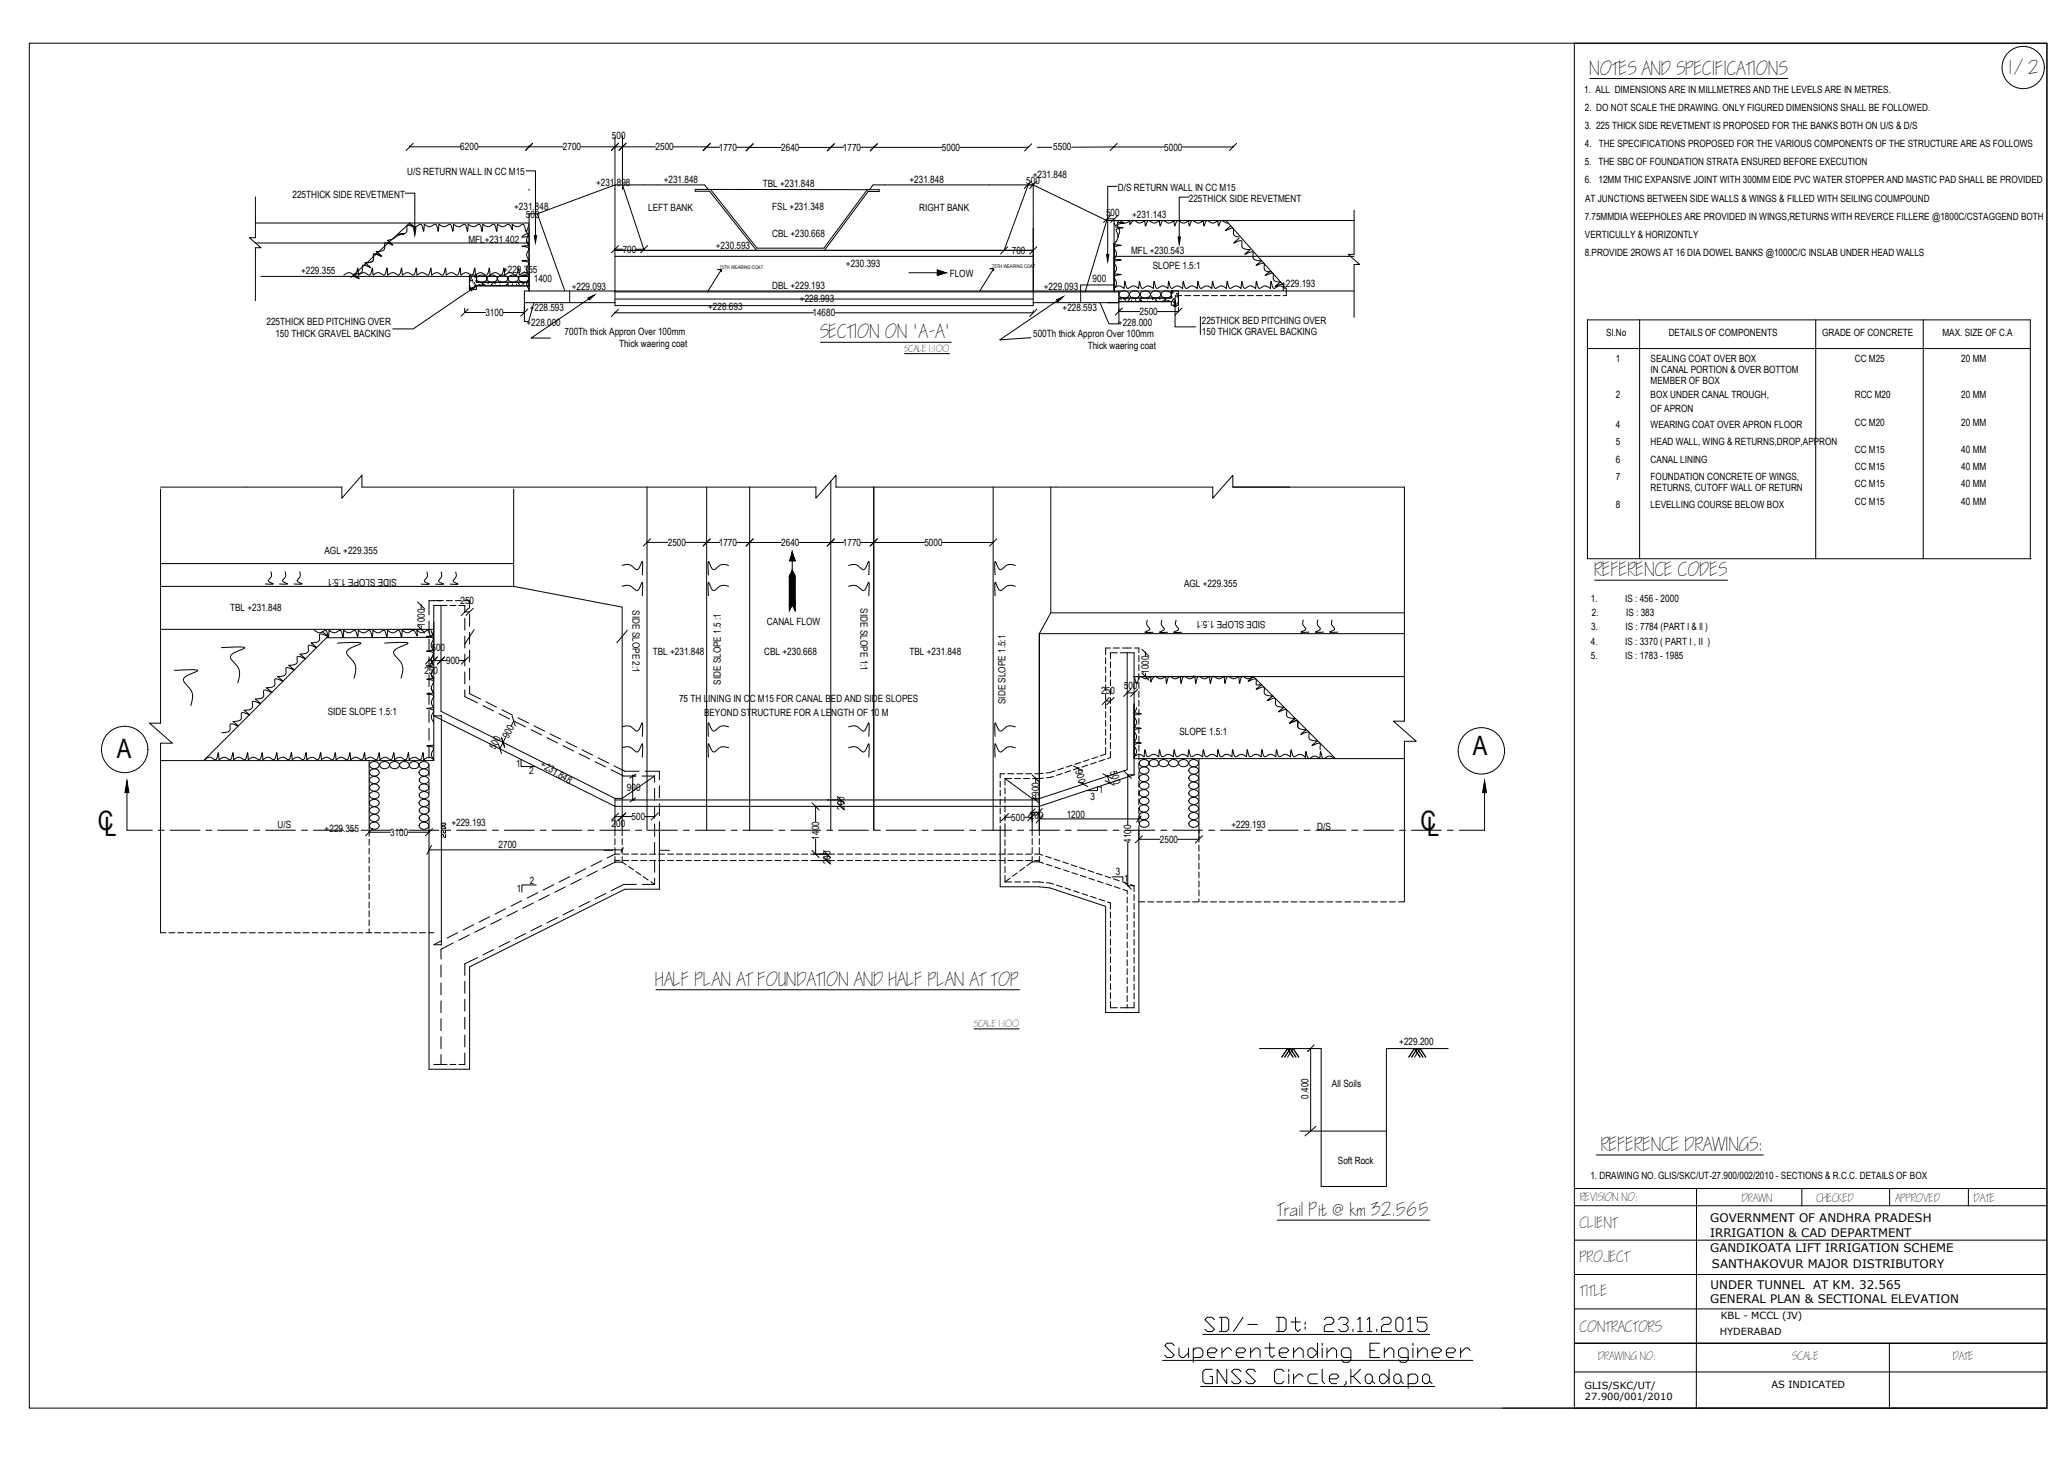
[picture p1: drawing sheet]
<svg xmlns="http://www.w3.org/2000/svg" width="1189mm" height="841mm" viewBox="0 0 1189 841" stroke-linecap="round" stroke-linejoin="round" font-family="sans-serif">
<!-- layer: STEEL -->
<g fill="none" stroke="#000" stroke-width=".58">
<path d="M17 25h1161v786h-1161zM915 45h114M354 79v97h241v-70M358 78v31M236 85h.1M236 85h29M275 85h49M303 98h5v38M305 85h.1M334 85h20M354 85h.1M354 85h24"/>
<path d="M358 84h.1M388 85h19M407 84l7 1M424 85h26M432 85h.1M478 85h.1M486 85h-26M496 85h46M503 85h.1M553 85h39M592 85h.1M606 85h-9"/>
<path d="M641 85h29M641 85h.1M641 85h-24M681 85h29M710 85h.1M147 113v24M233 111h6v20M305 109v1M358 106l13 38M408 109h-8v1h9l27 34M408 109l-2-3h-52l-45 17M408 109h1"/>
<path d="M409 109l27 34h38l25-34M409 109h97v1h-6M500 110h.1M500 110l-25 34M592 106h3M592 106l-14 38M595 106h-92l-2 3M595 106l42 21M643 107h-5v39M684 113h-5v23M147 140h158M147 128h158"/>
<path d="M637 127h143M637 127l-12 41M637 126h5M641 127v41M643 139l-2 2M706 127l35 39v4h-2M780 121v25M147 143v30M150 159h153M270 158h4v4h31v3h-31v2h-4zM270 160h.1M273 160h.1"/>
<path d="M274 159h.1M274 160h.1M275 159a2.9 2.9 0 0 1 3-1 2.9 2.9 0 0 1 2 3 3 3 0 0 1-3 1 3 3 0 0 1-3-2zM281 159a2.9 2.9 0 0 1 3-1 2.9 2.9 0 0 1 2 3 3 3 0 0 1-3 1 3 3 0 0 1-3-2zM287 159a2.9 2.9 0 0 1 3-1 2.9 2.9 0 0 1 2 3 3 3 0 0 1-3 1 3 3 0 0 1-3-2zM293 159a2.9 2.9 0 0 1 3-1 2.9 2.9 0 0 1 2 3 3 3 0 0 1-3 1 3 3 0 0 1-2-2zM299 159a2.9 2.9 0 0 1 4-1 2.9 2.9 0 0 1 1 3 3 3 0 0 1-3 1 3 3 0 0 1-2-2zM354 143h.1M354 144h241M354 148h241M354 143h5M366 143h5"/>
<path d="M371 143h.1M415 156v-1h-2h2l-8 13M523 157h21M540 155v3v-1M540 155l4 2-4 2v-1M540 155l4 2-4 2zM572 156v-1h-2h2l-8 12M595 148h.1M641 148h139M641 140h.1M780 152v31M268 177v3h12"/>
<path d="M270 166h.1M270 165h.1M270 163h.1M271 160h.1M271 161h.1M271 167l-33 22h-12M271 166h.1M271 162h.1M272 161h.1M272 163h.1M273 165h.1M273 163h.1"/>
<path d="M274 164h.1M274 162h.1M274 162h31M274 165h31M276 164h.1M276 165h.1M277 164h.1M278 163h.1M278 163v1zM279 164h.1M281 163h.1M282 163h.1"/>
<path d="M283 164h.1M284 163h.1M285 162h.1M285 163h.1M286 165h.1M288 165h.1M288 163h.1M291 162h1M291 164h.1M292 164v-1v1zM295 164h.1M297 163h.1"/>
<path d="M297 164h.1M299 163h.1M299 164h.1M300 164v1M300 163h.1M301 164h.1M301 163h1zM301 163h.1M302 174v11h2l3-11M302 176v4h-12M302 163h.1M303 163h.1"/>
<path d="M304 163h.1M307 174h47M325 167l-16-44h-4v44M328 167v1M328 168v1M328 169v1M328 171h.1M328 172h.1M328 173h.1M328 174h.1M339 172l-33 23h11M354 168h290"/>
<path d="M354 172h241M595 174h49v12h-6l-5-12M595 179v1h-114M609 173l-33 23 17-2M622 169h.1M622 170h.1M622 171h.1M622 172h.1M622 173v1M622 174h.1M641 164h-19v4M644 178v1h12"/>
<path d="M644 172h30v-5h4v9h-4v-2h-30zM644 167v7h-6M644 174h30M645 168a2.9 2.9 0 0 1 3-1 2.9 2.9 0 0 1 2 3 3 3 0 0 1-3 2 3 3 0 0 1-3-3zM645 172h.1M645 173h.1M647 172h.1M647 172h27M647 172h1zM647 173h.1M648 173h.1M649 172h.1"/>
<path d="M649 174h.1M650 173h.1M650 172h.1M651 168a2.9 2.9 0 0 1 3-1 2.9 2.9 0 0 1 2 3 3 3 0 0 1-3 2 3 3 0 0 1-3-3zM651 173h.1M652 172h.1M654 173h.1M656 172l1 1h-1zM657 172h.1M657 168a2.9 2.9 0 0 1 3-1 2.9 2.9 0 0 1 2 3 3 3 0 0 1-3 2 3 3 0 0 1-3-3zM657 173h.1M661 174h.1"/>
<path d="M661 172h.1M663 174h.1M663 168a2.9 2.9 0 0 1 3-1 2.9 2.9 0 0 1 2 3 3 3 0 0 1-3 2 3 3 0 0 1-3-3zM664 172h.1M665 173h.1M666 173h.1M667 172h.1M668 173h.1M669 168a2.9 2.9 0 0 1 3-1 2.9 2.9 0 0 1 2 3 3 3 0 0 1-3 2 3 3 0 0 1-3-3zM670 173h.1M671 172v1zM671 173h.1"/>
<path d="M672 174h.1M673 173h.1M675 169h.1M675 171h.1M675 174h.1M675 168h.1M675 173h.1M676 172h.1M676 174h.1M677 177v11h11M677 172h.1M677 170h.1"/>
<path d="M677 169h.1M678 171h.1M678 175h.1M678 169h.1M678 172h.1M678 174h.1M678 175v1M678 177v2h-12M678 176h.1M678 170h2M682 170h3M687 170h4"/>
<path d="M692 170h4M697 170h4M703 170h3M708 170h3M713 170h3M718 170h4M723 170h4M728 170h4M734 170h3M780 167h-478v7h5M354 180h.1M354 180h114"/>
<path d="M472 197h76M691 182v11M944 184v138M1045 184v138M1107 184v138M521 204h26M914 201h255M478 277v201M92 280h105M92 282v134M208 280h262M296 282v56"/>
<path d="M373 280v198M407 280v198M432 280v198M481 280h217M503 280v198M572 280v198M605 280v73l-7 12M710 280h99v135M373 312h.1M373 312h12M395 312h19M407 312h.1"/>
<path d="M424 312h26M432 312h.1M456 318v30M460 312h26M478 312h.1M496 312h36M503 312h.1M542 312h30M572 312h.1M914 302h.1M92 338h204M92 324h204"/>
<path d="M156 329a6 6 0 0 1-1 6l2 1h-4M164 329a6 6 0 0 1-1 6l3 1h-5M173 329a6 6 0 0 1-2 6l3 1h-5M246 329a6 6 0 0 1-2 6l3 1h-5M254 329a6 6 0 0 1-1 6l2 1h-4M262 329a6 6 0 0 1-1 6l3 1h-5M296 338l62 11v129M358 325a6 6 0 0 1 8 3 7 7 0 0 0 4-5v8M358 338a6 6 0 0 1 8 2 7 7 0 0 0 4-5v8M419 325a6 6 0 0 0-8 3 7 7 0 0 1-3-5v8M419 338a6 6 0 0 0-8 2 7 7 0 0 1-3-5v8M456 328l2 4v19l-2-3-2 3v-19z"/>
<path d="M489 325a6 6 0 0 1 8 3 7 7 0 0 0 3-5v8M489 338a6 6 0 0 1 8 2 7 7 0 0 0 3-5v8M585 325a6 6 0 0 0-9 3 7 7 0 0 1-3-5v8M585 338a6 6 0 0 0-9 2 7 7 0 0 1-3-5v8M918 334h77M1169 322v-138h-255v138h255M242 349h.1M242 349v2M250 358v22h4M250 346h4M268 352h2M605 353h204"/>
<path d="M661 357a6 6 0 0 0 1 5l-3 2h5M669 357a6 6 0 0 0 1 5l-2 2h4M677 357a6 6 0 0 0 1 5l-2 2h4M750 357a6 6 0 0 0 2 5l-3 2h5M759 357a6 6 0 0 0 1 5l-3 2h5M767 357a6 6 0 0 0 1 5l-2 2h4M92 362h158M127 373l11-1 3 1-4 2a4 4 0 0 0-4 4l1 1a9 9 0 0 1 4 11l-1 2M194 370h12h2l-4 2a4 4 0 0 0-4 4l1 2a9 9 0 0 1 3 10v2M221 370h12h2l-5 3a2.9 2.9 0 0 0-3 4l1 1a9 9 0 0 1 4 10l-1 2M242 360v2M247 367h-59"/>
<path d="M273 362l-5 9M361 363l-6 7M598 365h211M598 365v113M659 376h.1M659 376v2M100 386h11h3l-5 2a2.9 2.9 0 0 0-3 5l1 1a8 8 0 0 1 4 10l-1 2M247 380h.1M247 380h3M250 380h.1M254 380h.1M254 380h3"/>
<path d="M264 380h4M268 380h.1M649 399h4M653 389h156M659 389h.1M659 388v1M687 389h.1M722 389h.1M254 412v132M254 412h-4l104 52h244l55-18M296 415h.1M296 415l-2 3"/>
<path d="M358 418a6 6 0 0 1 8 3l2-1 2-4v8M419 418a6 6 0 0 0-7 3h-1l-1-1-2-4v8M489 418a6 6 0 0 1 7 3l2-1 2-4v8M585 418a6 6 0 0 0-8 3l-2-1-2-4v8M637 404h2M92 438h158v-89h4v60l100 51M92 428v109M213 438v41M213 439a2.6 2.6 0 0 1 4-1 2.6 2.6 0 0 1 1 4 2.6 2.6 0 0 1-4 0 2.6 2.6 0 0 1-1-3zM219 439a2.6 2.6 0 0 1 4-1 2.6 2.6 0 0 1 1 4 2.6 2.6 0 0 1-4 0 2.6 2.6 0 0 1-1-3zM225 439a2.6 2.6 0 0 1 3-1 2.6 2.6 0 0 1 1 4 2.6 2.6 0 0 1-3 0 2.6 2.6 0 0 1-1-3zM231 439a2.6 2.6 0 0 1 3-1 2.6 2.6 0 0 1 1 4 2.6 2.6 0 0 1-3 0 2.6 2.6 0 0 1-1-3z"/>
<path d="M236 439a2.6 2.6 0 0 1 4-1 2.6 2.6 0 0 1 1 4 2.6 2.6 0 0 1-4 0 2.6 2.6 0 0 1-1-3zM242 439a2.6 2.6 0 0 1 3-1 2.6 2.6 0 0 1 1 4 2.6 2.6 0 0 1-3 0 2.6 2.6 0 0 1-1-3zM290 427h.1M290 427l-2 4M291 425l-1 2M300 437v4h8M358 430a6 6 0 0 1 8 3l2-1 2-4v8M419 430a6 6 0 0 0-8 3l-1-1-2-4v8M489 430a6 6 0 0 1 8 3l1-1 2-4v8M585 430a6 6 0 0 0-9 3l-1-1-2-4v8M656 437h153M657 438a2.6 2.6 0 0 1 3-1 2.6 2.6 0 0 1 1 4 2.6 2.6 0 0 1-3 0 2.6 2.6 0 0 1-1-3z"/>
<path d="M662 438a2.6 2.6 0 0 1 3-1 2.6 2.6 0 0 1 1 4 2.6 2.6 0 0 1-3 0 2.6 2.6 0 0 1-1-3zM668 438a2.6 2.6 0 0 1 3-1 2.6 2.6 0 0 1 1 4 2.6 2.6 0 0 1-3 0 2.6 2.6 0 0 1-1-3zM673 438a2.6 2.6 0 0 1 4-1 2.6 2.6 0 0 1 1 4 2.6 2.6 0 0 1-4 0 2.6 2.6 0 0 1-1-3zM679 438a2.6 2.6 0 0 1 4-1 2.6 2.6 0 0 1 1 4 2.6 2.6 0 0 1-4 0 2.6 2.6 0 0 1-1-3zM685 438a2.6 2.6 0 0 1 3-1 2.6 2.6 0 0 1 1 4 2.6 2.6 0 0 1-3 0 2.6 2.6 0 0 1-1-3zM690 437v46h-12M809 427v92M73 456v22M213 448a2.6 2.6 0 0 1 4-1 2.6 2.6 0 0 1 1 3 2.6 2.6 0 0 1-4 1 2.6 2.6 0 0 1-1-3zM213 443a2.6 2.6 0 0 1 4 0 2.6 2.6 0 0 1 1 3 2.6 2.6 0 0 1-4 1 2.6 2.6 0 0 1-1-4zM213 456a2.6 2.6 0 0 1 4 0 2.6 2.6 0 0 1 1 3 2.6 2.6 0 0 1-4 1 2.6 2.6 0 0 1-1-4zM213 452a2.6 2.6 0 0 1 4-1 2.6 2.6 0 0 1 1 4 2.6 2.6 0 0 1-4 0 2.6 2.6 0 0 1-1-3z"/>
<path d="M242 443a2.6 2.6 0 0 1 3 0 2.6 2.6 0 0 1 1 3 2.6 2.6 0 0 1-3 1 2.6 2.6 0 0 1-1-4zM242 452a2.6 2.6 0 0 1 3-1 2.6 2.6 0 0 1 1 4 2.6 2.6 0 0 1-3 0 2.6 2.6 0 0 1-1-3zM242 448a2.6 2.6 0 0 1 3-1 2.6 2.6 0 0 1 1 3 2.6 2.6 0 0 1-3 1 2.6 2.6 0 0 1-1-3zM242 456a2.6 2.6 0 0 1 3 0 2.6 2.6 0 0 1 1 3 2.6 2.6 0 0 1-3 1 2.6 2.6 0 0 1-1-4zM354 460v18M364 454h.1M365 447h-1v13M366 446l-3 2M366 459l-3 3M377 447l-19 13h-4M579 448l15 12M594 460v18"/>
<path d="M596 448h.1M596 448v3M596 458v2M621 442h.1M621 442v1M623 450l1 1M624 451h.1M632 453v2h-6M638 447l1 4M638 447h.1M653 446v-70h-4v67l-51 17h-4M653 446h-4v29"/>
<path d="M656 447a2.6 2.6 0 0 1 4-1 2.6 2.6 0 0 1 1 3 2.6 2.6 0 0 1-4 1 2.6 2.6 0 0 1-1-3zM656 455a2.6 2.6 0 0 1 4 0 2.6 2.6 0 0 1 1 3 2.6 2.6 0 0 1-4 1 2.6 2.6 0 0 1-1-4zM657 442a2.6 2.6 0 0 1 3-1 2.6 2.6 0 0 1 1 4 2.6 2.6 0 0 1-3 1 2.6 2.6 0 0 1-1-4zM657 451a2.6 2.6 0 0 1 3-1 2.6 2.6 0 0 1 1 4 2.6 2.6 0 0 1-3 0 2.6 2.6 0 0 1-1-3zM657 460a2.6 2.6 0 0 1 3-1 2.6 2.6 0 0 1 1 3 2.6 2.6 0 0 1-3 1 2.6 2.6 0 0 1-1-3zM685 447a2.6 2.6 0 0 1 3-1 2.6 2.6 0 0 1 1 3 2.6 2.6 0 0 1-3 1 2.6 2.6 0 0 1-1-3zM685 442a2.6 2.6 0 0 1 3-1 2.6 2.6 0 0 1 1 4 2.6 2.6 0 0 1-3 1 2.6 2.6 0 0 1-1-4zM685 455a2.6 2.6 0 0 1 3 0 2.6 2.6 0 0 1 1 3 2.6 2.6 0 0 1-3 1 2.6 2.6 0 0 1-1-4zM685 451a2.6 2.6 0 0 1 3-1 2.6 2.6 0 0 1 1 4 2.6 2.6 0 0 1-3 0 2.6 2.6 0 0 1-1-3zM685 460a2.6 2.6 0 0 1 3-1 2.6 2.6 0 0 1 1 3 2.6 2.6 0 0 1-3 1 2.6 2.6 0 0 1-1-3zM855 456v22M213 479h.1"/>
<path d="M213 479h12M213 465a2.6 2.6 0 0 1 4-1 2.6 2.6 0 0 1 1 4 2.6 2.6 0 0 1-4 1 2.6 2.6 0 0 1-1-4zM213 461a2.6 2.6 0 0 1 4-1 2.6 2.6 0 0 1 1 3 2.6 2.6 0 0 1-4 1 2.6 2.6 0 0 1-1-3zM213 470a2.6 2.6 0 0 1 4-1 2.6 2.6 0 0 1 1 3 2.6 2.6 0 0 1-4 1 2.6 2.6 0 0 1-1-3zM213 474a2.6 2.6 0 0 1 4-1 2.6 2.6 0 0 1 1 4 2.6 2.6 0 0 1-4 0 2.6 2.6 0 0 1-1-3zM235 479h12M242 461a2.6 2.6 0 0 1 3-1 2.6 2.6 0 0 1 1 3 2.6 2.6 0 0 1-3 1 2.6 2.6 0 0 1-1-3zM242 474a2.6 2.6 0 0 1 3-1 2.6 2.6 0 0 1 1 4 2.6 2.6 0 0 1-3 0 2.6 2.6 0 0 1-1-3zM242 465a2.6 2.6 0 0 1 3-1 2.6 2.6 0 0 1 1 4 2.6 2.6 0 0 1-3 1 2.6 2.6 0 0 1-1-4zM242 470a2.6 2.6 0 0 1 3-1 2.6 2.6 0 0 1 1 3 2.6 2.6 0 0 1-3 1 2.6 2.6 0 0 1-1-3zM247 478v138h23v-59l90-45h20v-34M254 476h2l1 1h-2z"/>
<path d="M254 474h2l1 1h-2zM257 478v2l-2-1v-1h-1l1 2M354 470h4M354 460h244M358 470h.1M358 470h6M371 470h6M377 470h.1M470 464v9M476 460h8v4h-8M576 478v32h22l6 1 33 11v61h19v-105M582 470h-3v2"/>
<path d="M590 470h4v2M596 460h.1M598 471h58M598 473v-5h-4v5M601 469l-4 5M656 464a2.6 2.6 0 0 1 4-1 2.6 2.6 0 0 1 1 4 2.6 2.6 0 0 1-4 0 2.6 2.6 0 0 1-1-3zM656 468a2.6 2.6 0 0 1 4 0 2.6 2.6 0 0 1 1 3 2.6 2.6 0 0 1-4 1 2.6 2.6 0 0 1-1-4zM657 473a2.6 2.6 0 0 1 3-1 2.6 2.6 0 0 1 1 3 2.6 2.6 0 0 1-3 1 2.6 2.6 0 0 1-1-3zM657 470l-3 3M685 464a2.6 2.6 0 0 1 3-1 2.6 2.6 0 0 1 1 4 2.6 2.6 0 0 1-3 0 2.6 2.6 0 0 1-1-3zM685 468a2.6 2.6 0 0 1 3 0 2.6 2.6 0 0 1 1 3 2.6 2.6 0 0 1-3 1 2.6 2.6 0 0 1-1-4zM685 473a2.6 2.6 0 0 1 3-1 2.6 2.6 0 0 1 1 3 2.6 2.6 0 0 1-3 1 2.6 2.6 0 0 1-1-3z"/>
<path d="M247 489h111M248 487l-2 5M257 480v2h-2v-2l-1 1 1 1M348 489h5M359 488l-1 3M380 489h6M468 492h8v3h-8M470 483v9M649 485v25h4M656 483h12M309 509h-9v5M640 505h6v2"/>
<path d="M250 544h4M378 570h209M561 592h26M725 604h36v79h37v-79h36M753 605h.1M755 604v47M757 602l-4 3M748 651h50M758 648l-7 6M919 665h96M906 694h272M906 684h272"/>
<path d="M977 684v127M1037 684v10M1088 684v10M1133 684v10M735 702h88M906 714h272M906 734h272M906 753h272M692 768h131M1088 773v38M1178 773h-272h272M669 783h179"/>
<path d="M691 798h135M906 790h272M865 811h41v-786h272v786h-272"/>
<circle cx="1165" cy="39" r="12"/>
<circle cx="72" cy="431" r="13"/>
<circle cx="853" cy="432" r="13"/>
</g>
<!-- layer: 0 -->
<g fill="none" stroke="#000" stroke-width=".58">
<path d="M238 82l-4 5M307 82l-4 5M356 82l-4 5M360 82l-4 5M409 82l-4 5M409 83l-4 4M434 83l-4 4M480 83l-4 4M505 83l-4 4M594 83l-4 4M643 83l-4 4M712 83l-4 4"/>
<path d="M594 104l-4 5M597 104l-4 5M147 137h-3l6 6h-3M236 129a4 4 0 0 0 6 0l1 1 1 3v-4a4 4 0 0 0 7 0v1l1 3 1-4a4 4 0 0 0 6 0l1 1 1 3v-4a4 4 0 0 0 6 0l1 1 1 3 1-4a4 4 0 0 0 6 0l1 1 1 3v-4a4 4 0 0 0 6 0l1 1 1 3v-4a4 4 0 0 0 7 0l1 1 1 2v-3a4 4 0 0 0 6 0l2 4 2-4M303 138l2 3-5 1h3a1.1 1.1 0 0 1 1 1 1.1 1.1 0 0 1 0 1 4 4 0 0 0 1 6h-5l3 1a1.1 1.1 0 0 1 1 0 1.1 1.1 0 0 1 0 2 4 4 0 0 0 1 5l-5 1h3a1.1 1.1 0 0 1 1 1 1.1 1.1 0 0 1 0 1 4 4 0 0 0 1 6M303 133l2 3h-5a4 4 0 0 1 4-1v1a4 4 0 0 0 1 5M639 124l-4 4M641 128l1 2h1a2.2 2.2 0 0 1 2-3 3 3 0 0 0 6 0l-1 2h1a2.5 2.5 0 0 1 2-2 2.5 2.5 0 0 1 2 1h2l2-1v3l1-2a1.3 1.3 0 0 1 1-1 1.3 1.3 0 0 1 2 1 3 3 0 0 0 4-1l1 3 1-2a1.3 1.3 0 0 1 1-1 1.3 1.3 0 0 1 1 1 3 3 0 0 0 5-1v3l1-2a1.3 1.3 0 0 1 1-1 1.3 1.3 0 0 1 2 1 3 3 0 0 0 4-1l1 3v-2a1.3 1.3 0 0 1 1-1 1.3 1.3 0 0 1 2 1 3 3 0 0 0 5-1v3l1-2a1.3 1.3 0 0 1 1-1 1.3 1.3 0 0 1 1 1 3 3 0 0 0 5-1l1 3v-1a1.9 1.9 0 0 1 2-2l3 1M642 131h5l-3 1a1.1 1.1 0 0 0-1 0 1.1 1.1 0 0 0 0 1 4 4 0 0 1-1 6M643 128h4l-2 1a1.1 1.1 0 0 0-2 0 1.1 1.1 0 0 0 1 2 4 4 0 0 1-1 5M644 124l-5 4M709 130l-4 3 4-2 1 1a3 3 0 0 0 0 3 3 3 0 0 0 3 1"/>
<path d="M710 127h.1M712 127h.1M713 137l-3 3 2-1a2 2 0 0 1 3 0 3 3 0 0 0 0 4 3 3 0 0 0 3 1h2l-3 2h1a2.1 2.1 0 0 1 3-1v1a3 3 0 0 0 1 3 3 3 0 0 0 3 1h1l-3 3 3-1a1.2 1.2 0 0 1 1-1 1.2 1.2 0 0 1 1 2 3 3 0 0 0 1 3 3 3 0 0 0 3 1M210 151a3 3 0 0 0 5-2v-1a1.3 1.3 0 0 1 0-2 1.3 1.3 0 0 1 2 0l3 2-3-3a4 4 0 0 0 4-2v-3a1.5 1.5 0 0 1 3 0l2 1-3-3 3-1 3-1 4-1h-4a4 4 0 0 0 5-2v-3a1.6 1.6 0 0 1 3 0l2 1-3-3-33 31M217 145l3 3-2-1a2 2 0 0 0-3 0 3 3 0 0 1 0 3 3 3 0 0 1-3 1h-2l3 3-1-1a2.1 2.1 0 0 0-3 0 3 3 0 0 1-1 4 3 3 0 0 1-3 1h-1l3 2h-1a2.6 2.6 0 0 0-4 0M305 158h-1a3 3 0 0 0-5 0v-4l-2 4h-1a4 4 0 0 0-5 0l-1-4-1 4h-1a4 4 0 0 0-6 0v-4l-1 4h-2a4 4 0 0 0-5 0l-1-4-1 4h-1a4 4 0 0 0-6 0v-4l-1 4h-2a4 4 0 0 0-5 0l-1-4-1 4h-1a4 4 0 0 0-6 0v-4l-1 4h-1a4 4 0 0 0-6 0v-4l-1 3-1 1a4 4 0 0 0-6 0l-1-4-1 3-1 1a4 4 0 0 0-6 0v-4l-1 4h-2a4 4 0 0 0-5 0l-1-4-1 4h-1a4 4 0 0 0-6 0v-4l-1 4h-2a4 4 0 0 0-5 0M356 141l-4 5M373 141l-4 5M580 142l-4 4M597 142l-4 4M641 141h5l-3 1a1.2 1.2 0 0 0-1 0 1.2 1.2 0 0 0 0 2 4 4 0 0 1-1 5l5 1h-3a1.2 1.2 0 0 0-1 1 1.2 1.2 0 0 0 0 1 4 4 0 0 1-1 6h5h-3a1.1 1.1 0 0 0-1 1 1.1 1.1 0 0 0 0 1 4 4 0 0 1-1 6M641 140v27"/>
<path d="M731 156l-3 3 4-2 1 1a3 3 0 0 0 2 4h2M780 146h-4l7 6h-3M270 178l-5 4M304 178l-4 4M356 178l-4 4M597 178l-4 4M641 166l1-1a3 3 0 0 1 5 1l1-4 1 4h1a4 4 0 0 1 6 0v-4l1 3 1 1a4 4 0 0 1 6 0v-4l1 3 2 1a4 4 0 0 1 5 0l1-4 1 3 1 1a4 4 0 0 1 6 0v-4l1 3 1 1a4 4 0 0 1 6 0l1-4 1 3 1 1a4 4 0 0 1 6 0v-4l1 4h1a4 4 0 0 1 6 0l1-4 1 4h1a4 4 0 0 1 6 0v-4l1 4h1a4 4 0 0 1 6 0v-4l1 3 1 1a4 4 0 0 1 6 0l1-4 1 3 1 1a4 4 0 0 1 6 0M646 177l-4 4M681 177l-5 4M737 162l-3 3h1a2.8 2.8 0 0 1 4-1v3M197 280v7l11-13v6M470 280v7l11-13v6"/>
<path d="M698 280v7l12-13v6M375 310l-5 4M409 310l-4 4M434 310l-4 4M480 310l-4 4M505 310l-4 4M574 310l-4 4M240 346l5 5M247 357v7M250 346h-3v8M252 346h3M254 349h3"/>
<path d="M257 346h3M259 349h3M262 346h4M264 349h4v3M267 346h3v4M268 356v7M270 350l-4 4M270 354v6M272 350l-4 4M181 363a4 4 0 0 0 6 0l1 1 1 3v-4a4 4 0 0 0 7 0l1 1v3l1-4a5 5 0 0 0 6 0l2 4v-4a4 4 0 0 0 7 0v1l1 3 1-4a4 4 0 0 0 6 0l1 1 1 3v-4a4 4 0 0 0 6 0l1 1 1 3 1-4a4 4 0 0 0 6 0h1l1 3v-3a5 5 0 0 0 6 0l2 4 2-4M186 364l3 2h-2a2.1 2.1 0 0 0-3-1v1a3 3 0 0 1 0 3 3 3 0 0 1-4 1h-1l3 3-1-1a2 2 0 0 0-4 0 3 3 0 0 1 0 3 3 3 0 0 1-3 1l-1 1 3 2h-2a2.1 2.1 0 0 0-3-1v1a3 3 0 0 1 0 3 3 3 0 0 1-3 1h-2l3 3-1-1a2.1 2.1 0 0 0-3 0 3 3 0 0 1-1 3 3 3 0 0 1-3 1h-1l3 3h-2a2.1 2.1 0 0 0-3-1 3 3 0 0 1 0 4 3 3 0 0 1-3 1h-2l4 3-2-1a2 2 0 0 0-3 0 3 3 0 0 1-1 3 3 3 0 0 1-3 1h-1l3 3-1-1a2.1 2.1 0 0 0-4 0 3 3 0 0 1 0 4 3 3 0 0 1-3 1h-1l3 3-2-1a2 2 0 0 0-3 0 3 3 0 0 1 0 3 3 3 0 0 1-4 1h-1l3 3-1-1a2.1 2.1 0 0 0-4 0 3 3 0 0 1 0 4 3 3 0 0 1-3 1h-1M189 366l-71 71h1a4 4 0 0 1 5 0l1-1 1-3v4h1a4 4 0 0 1 5 0l1-1 1-3 1 4a4 4 0 0 1 6 0l1-1 1-3v4h1a4 4 0 0 1 5 0l1-1 1-3v4h1a4 4 0 0 1 6 0l1-1v-3l1 4h1a4 4 0 0 1 5 0l1-1 1-3v4h1a4 4 0 0 1 5 0l1-1 1-3 1 4h1a4 4 0 0 1 5 0l1-1 1-3v4h1a4 4 0 0 1 5 0l1-1 1-3v4h1a4 4 0 0 1 6 0l1-1v-3l1 4h1a4 4 0 0 1 5 0l1-1 1-3v4h1a4 4 0 0 1 6 0v-1l1-3 1 4h1a4 4 0 0 1 5 0l1-1 1-3v4h1a4 4 0 0 1 5 0l1-1 1-3 1 4a4 4 0 0 1 6 0l1-1 1-3v4h1a3 3 0 0 1 5 0"/>
<path d="M240 360l5 4M247 368v7M247 378v7M248 363l2 3h-4l2 1a1.1 1.1 0 0 1 1 0 1.1 1.1 0 0 1 0 2 4 4 0 0 0 1 5l-4 1h2a1.1 1.1 0 0 1 1 1 1.1 1.1 0 0 1 0 1 4 4 0 0 0 1 6h-4l2 1a1.1 1.1 0 0 1 1 0 1.1 1.1 0 0 1 0 2 4 4 0 0 0 1 5M249 378l-4 4M256 378l-4 4M268 366v7M268 376v7M270 378l-4 4M270 364v7M270 374v7M637 379v3"/>
<path d="M639 373h-2v4M641 373h3M643 376h-4v3M645 376h4M646 373h5M653 373h3v3M656 377v4M657 374l5 4M247 388v7M247 399v7M248 382l4-4-4 4M248 396l2 3h-4l2 1a1.1 1.1 0 0 1 1 0 1.1 1.1 0 0 1 0 2 4 4 0 0 0 1 5l-4 1h2a1.1 1.1 0 0 1 1 1 1.1 1.1 0 0 1 0 1 4 4 0 0 0 1 6"/>
<path d="M248 388l2 3h-4h2a1.1 1.1 0 0 1 1 1 1.1 1.1 0 0 1 0 1 4 4 0 0 0 1 6M268 387v7M268 397v4l7 4M270 385v6M270 395v4l7 3M637 384v3M637 389v3M637 394v4M637 399v4M639 381v3M639 386v4M639 391v4"/>
<path d="M639 396v4M651 397l-4 4M653 389l2 4v-2a1.4 1.4 0 0 1 1-2 1.4 1.4 0 0 1 2 1 3 3 0 0 0 5-1v4v-2a2 2 0 0 1 2-2 2 2 0 0 1 2 1 3 3 0 0 0 4-1l1 4 1-3 1-1a4 4 0 0 0 6 0v4l1-3 1-1a4 4 0 0 0 6 0v4l1-3 2-1a4 4 0 0 0 5 0l1 4 1-3 1-1a4 4 0 0 0 6 0v4l1-3 1-1a4 4 0 0 0 6 0l1 4 1-3 1-1a4 4 0 0 0 6 0M653 389h.1M655 397l-4 4M656 383v3M656 388v3M656 393v3M656 398v3M657 387l5 5M722 389h.1M722 389l-4 3h2a2.6 2.6 0 0 1 3-1v3h3l-3 3 2-1a2.3 2.3 0 0 1 3 0 3 3 0 0 0 0 4 3 3 0 0 0 3 1h2l-3 2h1a2.1 2.1 0 0 1 3-1v1a3 3 0 0 0 1 3 3 3 0 0 0 3 1h1l-3 3 2-1a2.1 2.1 0 0 1 3 0 3 3 0 0 0 0 3 3 3 0 0 0 3 1l2 1-4 2h1a2.7 2.7 0 0 1 4-1v4"/>
<path d="M722 389l47 48M92 416h-6l13 12h-7M247 409v7M247 419v7M254 412h.1M278 406l6 3M280 404l6 3M287 411l6 3M289 409l6 3M295 412l2 6M296 415l7 3M298 413l6 3"/>
<path d="M307 418l7 3M637 404v4M637 410v3M637 415v3M637 420v3M639 402l-4 4M639 402v3M639 407v3M639 412v3M639 417v4M641 402l-4 4M653 405v32h5"/>
<path d="M654 407l-1 3 4 1h-3a1.1 1.1 0 0 0-1 1 1.1 1.1 0 0 0 0 1 4 4 0 0 1 0 6h4l-3 1-1 1a4 4 0 0 1 0 6l4 1h-3l-1 2a4 4 0 0 1 0 6l1-1a3 3 0 0 1 5 1v-4l1 3h2a4 4 0 0 1 5 1l1-4 1 3h1a4 4 0 0 1 6 1v-4l1 3h1a4 4 0 0 1 6 1v-4l2 3h1a4 4 0 0 1 5 1l1-4 1 3h1a4 4 0 0 1 6 1v-4l1 3h2a4 4 0 0 1 5 1l1-4 1 3h1a4 4 0 0 1 6 1v-4l1 3h2a4 4 0 0 1 5 1v-4l2 3h1a4 4 0 0 1 5 1l1-4 1 3h1a4 4 0 0 1 6 1v-4l1 3h2a4 4 0 0 1 5 1M656 403v4M656 408v4M656 413v4M656 419v3M746 414l-4 2 3-1a1.4 1.4 0 0 1 1 0 1.4 1.4 0 0 1 1 1 3 3 0 0 0 0 3 3 3 0 0 0 4 1h1l-3 3 1-1a2 2 0 0 1 4 0 3 3 0 0 0 0 3 3 3 0 0 0 3 1l1 1-3 2h1a2.7 2.7 0 0 1 4-1v4M809 415h-7l13 12h-6M247 430v6M247 440v7M250 429h-4l2 1a1.2 1.2 0 0 1 2 0 1.2 1.2 0 0 1-1 2 4 4 0 0 0 1 5M287 428l2 6M289 425l2 5-2-5"/>
<path d="M306 420l6 3M315 425l6 3M317 422l6 3M324 429l6 3M326 427l6 3M333 434l6 3M335 432l6 3M343 438l6 4M344 436l6 3M622 439l-3 1M627 437l-3 1M631 439l-3 1"/>
<path d="M632 436l-3 1M636 437l-3 1M637 425v3M637 430v4l-3 1M639 422v4M639 427v4M639 433v3l-1 1M656 424v3M656 429v3M656 434v4M656 439v4M751 437l1-4 1 3 1 1a4 4 0 0 1 6 0v-4l1 3 1 1a4 4 0 0 1 6 0"/>
<path d="M247 450v7M352 443l7 4h7M353 441l7 3h8M364 447h.1M370 447h7v3M371 444h9v5M377 454v7M380 452v7M482 458l4 5M576 450v3M576 455v3M576 460v3"/>
<path d="M578 445h-2v3M579 454v3M579 459v3M580 445h4M582 448h-3v4M584 448h4M585 445h4M589 448h4M591 445h3M594 458l4 5M594 446l4 4M601 445h-5"/>
<path d="M601 448h-7M607 447l-4 1M607 444l-5 1M612 445l-4 1M612 442l-3 1M616 444l-3 1M617 441l-3 1M618 441l5 3M621 450l5 3M621 442l-3 1M626 440l-3 2M635 446l5 2"/>
<path d="M636 449l5 3M647 444l4 4M656 444v4M656 450v3M656 455v3M656 460v3M73 478h15M91 478h4M98 478h17M119 478h3M125 478h18M146 478h3"/>
<path d="M153 478h17M174 478h3M180 478h18M201 478h3M208 478h17M213 479v2M215 477l-5 4M229 478h3M235 478h18M247 461v6M247 471v8M249 477l-4 4"/>
<path d="M256 478h3M263 478h17M284 478h3M290 478h18M311 478h3M318 478h17M338 478h4M345 478h18M354 478v3M356 468l-4 4M358 478v3M360 468l-4 4"/>
<path d="M364 460h.1M366 478h3M373 478h17M377 464v7M377 474v8M379 468l-4 4M380 463v7M380 473v5M393 478h4M400 478h18M421 478h3M428 478h17"/>
<path d="M448 478h4M455 478h17M468 462l4 4M476 478h3M482 462l4 4M483 478h17M503 478h4M510 478h17M531 478h3M538 478h17M558 478h4M565 478h17"/>
<path d="M576 465v4M576 470v4M576 475v3M579 464v3M579 469v4M579 474v8M581 468l-4 5M586 478h3M593 478h17M594 478v3M596 468l-4 5M596 466l-4 4"/>
<path d="M598 478v3M600 465l-4 5M613 478h4M620 478h17M641 478h3M648 478h17M656 465v3M656 470v4M656 475v3M668 478h4M675 478h17M690 478v2"/>
<path d="M696 478h3M703 478h17M723 478h4M730 478h17M751 478h3M758 478h17M778 478h4M785 478h17M806 478h3M813 478h17M833 478h4M840 478h15"/>
<path d="M213 483v4M213 488v4M213 493v4M213 499v3M346 495l-6 4M354 496h4l2 2M354 495h3M354 483v3M354 488v3M354 493v3M354 496l-7 4M357 492h-3l-4 2"/>
<path d="M358 483v3M358 488v3M358 493v3M359 492h3M359 495h3M362 499l3 2M364 492h3M364 495h3M369 492h3M369 495h3M374 492h3M374 495h3"/>
<path d="M377 485v7M377 495v7M379 492h4M379 495h4M384 492h4M384 495h4M389 492h4M389 495h4M395 492h3M395 495h3M400 492h3M400 495h3"/>
<path d="M405 492h3M405 495h3M410 492h4M410 495h4M415 492h4M415 495h4M420 492h4M420 495h4M426 492h3M426 495h3M431 492h3M431 495h3"/>
<path d="M436 492h3M436 495h3M441 492h3M441 495h3M446 492h4M446 495h4M451 492h4M451 495h4M456 492h4M456 495h4M462 492h3M462 495h3"/>
<path d="M467 492h3M467 495h3M468 490l4 4M472 492h3M472 495h3M474 493l4 4M474 490l4 4M477 492h3M477 495h3M482 492h4M482 495h4M487 492h4"/>
<path d="M487 495h4M493 492h3M493 495h3M498 492h3M498 495h3M503 492h3M503 495h3M508 492h3M508 495h3M513 492h4M513 495h4M518 492h4"/>
<path d="M518 495h4M523 492h4M523 495h4M529 492h3M529 495h3M534 492h3M534 495h3M539 492h3M539 495h3M544 492h4M544 495h4M549 492h4"/>
<path d="M549 495h4M554 492h4M554 495h4M560 492h3M560 495h3M565 492h3M565 495h3M570 492h3M570 495h3M575 492h3M575 495h3M579 483v4"/>
<path d="M579 489v3M579 494v3M579 499v3M580 492h4M580 495h4M585 492h4M585 495h4M590 499l-3 2M590 492h4M590 495h4M594 483v3M594 488v3"/>
<path d="M594 493v3M594 496h4M594 496l-3 2M596 492h4M596 495h2M598 483v3M598 488v3M598 493v3M598 496l3 1M602 493l3 1M602 497l4 2M607 495l3 1"/>
<path d="M607 499l4 1M612 496l3 1M617 498l3 1M622 499l3 1M658 481l-4 4M690 481v4M690 487v3M690 492v3M690 497v3M692 481l-4 4M213 504v3M213 509v3"/>
<path d="M213 514v3M213 519v4M300 519l-6 3M307 520l-6 3M310 514l-7 3M316 515l-6 3M319 509l-6 3M325 511l-6 3M328 505l-6 3M335 506l-6 3M337 500l-6 3M339 519l-6 3"/>
<path d="M344 501l-6 3M349 514l-6 3M366 502l3 2M366 509h-7l-7 4M370 509h7M370 505l3 2M375 508l2 1M377 506v3M579 504v4M579 508h3M582 505l-3 3M584 508h4"/>
<path d="M586 502l-3 2M589 508h4M594 508h7M603 508l4 1M608 510l4 1M612 501l3 1M613 511l3 1M617 502l3 1M618 513l3 1M622 504l3 1M623 514l3 1M626 501l4 1"/>
<path d="M627 506l3 1M628 516l3 1M631 503l4 1M632 507l3 1M633 518l3 1M636 504l4 1M637 509l3 1M638 519l1 1v3M641 506l3 1M642 510l3 1M646 508l3 1M646 512l3 1v2"/>
<path d="M647 508l4 4M649 516v4M651 509l2 1v3M653 515v3M656 519h3M661 519h3M666 519h3M671 519h4M676 519h4M681 519h4M687 519h3M690 502v3"/>
<path d="M690 507v4M690 512v4M690 517v2M692 519h3M697 519h3M702 519h3M707 519h4M712 519h4M718 519h3M723 519h3M728 519h3M733 519h3"/>
<path d="M738 519h4M743 519h4M748 519h4M754 519h3M759 519h3M764 519h3M769 519h3M774 519h4M779 519h4M784 519h4M790 519h3M795 519h3"/>
<path d="M800 519h3M805 519h4M92 537h4M97 537h4M102 537h4M108 537h3M113 537h3M118 537h3M123 537h3M128 537h4M133 537h4M138 537h4"/>
<path d="M144 537h3M149 537h3M154 537h3M159 537h3M164 537h4M169 537h4M175 537h3M180 537h3M185 537h3M190 537h3M195 537h4M200 537h4"/>
<path d="M205 537h4M211 537h3M213 524v4M213 529v4M213 535v2M216 537h3M221 537h3M226 537h4M231 537h4M236 537h4M242 537h3M247 537h3"/>
<path d="M263 537l-6 3M270 538l-6 3M273 532l-6 3M279 534l-6 3M282 528l-6 3M289 529l-7 3M291 523l-6 3M298 524l-6 3M303 537l-7 3M312 533l-6 3M321 528l-6 3M330 524l-6 3"/>
<path d="M639 525v3M639 530v4M639 535v4M649 522v3M649 527v3M649 532v3M649 537v3M653 520v4M653 525v4M653 530v4M653 536v3M254 556v6"/>
<path d="M254 544h.1M254 542l-4 2M261 543l-7 3v6M275 551l-7 4v6M284 547l-6 3M293 542l-6 3M639 540v4M639 546v3M639 551v3M639 556v3M649 542v4M649 547v4"/>
<path d="M649 552v4M649 558v3M653 541v3M653 546v3M653 551v3M653 556v4M254 566v7M254 576v7M268 565v7M268 575v7M639 561v4M639 566v4"/>
<path d="M639 571v4M639 577v3h4M649 563v3M649 568v3M649 573v4M649 578v2M653 577v3h-8M653 561v4M653 566v4M653 572v3M254 586v7M254 597v7"/>
<path d="M268 586v6M268 596v7M250 613h7M254 607v6M259 613h3M268 606v7h-4"/>
</g>
<!-- layer: STEEL -->
<g fill="#000" stroke="#000" stroke-width=".58">
<path d="M238 131h1v4zM308 136h1l-1 4zM678 136h2l-1 5zM637 146h1v5zM271 166l3-1-3 2zM338 172l4-2-3 3zM608 173l4-2-3 3zM677 172v5h-1zM456 318v5h-2zM456 318v1zM454 332h2v16zM456 328v4h-2z"/>
<path d="M456 328l2 4h-2zM456 332h2v16zM73 449l1 7h-2zM855 449l1 7h-2z"/>
<path d="M540 155l4 2h-4zM540 157v2l4-2z"/>
<path d="M456 319l2 4zM456 319l2 4h-2z"/>
<path d="M454 332v16h2zM454 348h2l-2 3z"/>
<path d="M456 332v16h2zM456 348h2v3z"/>
</g>
<!-- layer: abutment -->
<path d="M738 609l3-5 3 5M740 609l3-5 3 5M741 609l3-5 4 5M811 609l3-5 4 5M813 609l3-5 3 5M814 609l4-5 3 5" fill="none" stroke="#000" stroke-width=".58"/>
<g font-size="16.3">
<text x="669" y="785">%%USuperentending Engineer</text>
<text x="690" y="800">%%UGNSS Circle,Kadapa</text>
</g>
<g font-size="15.4">
<text x="67" y="436">A</text>
<text x="848" y="435">A</text>
<text x="56" y="478">CL</text>
<text x="818" y="478">CL</text>
</g>
<text font-size="15" x="691" y="769">%%USD/- Dt: 23.11.2015</text>
<g font-size="10.3">
<text x="915" y="43">NOTES AND SPECIFICATIONS</text>
<text x="1157" y="42">1/2</text>
<text x="472" y="195">SECTION ON 'A-A'</text>
<text x="918" y="332">REFERENCE CODES</text>
<text x="378" y="567">HALF PLAN AT FOUNDATION AND HALF PLAN AT TOP</text>
<text x="922" y="663">REFERENCE DRAWINGS:</text>
<text x="735" y="700">Trail Pit @ km 32.565</text>
</g>
<g font-size="8.2">
<text x="910" y="707">CLIENT</text>
<text x="910" y="726">PROJECT</text>
<text x="910" y="746">TITLE</text>
<text x="910" y="767">CONTRACTORS</text>
</g>
<g font-size="6.8">
<text x="985" y="703">GOVERNMENT OF ANDHRA PRADESH</text>
<text x="985" y="712">IRRIGATION &amp; CAD DEPARTMENT</text>
<text x="985" y="721">GANDIKOATA LIFT IRRIGATION SCHEME</text>
<text x="986" y="730">SANTHAKOVUR MAJOR DISTRIBUTORY</text>
<text x="985" y="742">UNDER TUNNEL</text>
<text x="1044" y="742">AT KM. 32.565</text>
<text x="985" y="750">GENERAL PLAN &amp; SECTIONAL ELEVATION</text>
</g>
<g font-size="6.2">
<text x="910" y="691">REVISION NO:</text>
<text x="1003" y="692">DRAWN</text>
<text x="1046" y="692">CHECKED</text>
<text x="1091" y="692">APPROVED</text>
<text x="1137" y="692">DATE</text>
<text x="920" y="783">DRAWING NO:</text>
<text x="1032" y="783">SCALE</text>
<text x="1124" y="783">DATE</text>
</g>
<g font-size="5.8">
<text x="912" y="54">1. ALL DIMENSIONS ARE IN MILLMETRES AND THE LEVELS ARE IN METRES.</text>
<text x="912" y="64">2. DO NOT SCALE THE DRAWING. ONLY FIGURED DIMENSIONS SHALL BE FOLLOWED.</text>
<text x="912" y="74">3. 225 THICK SIDE REVETMENT IS PROPOSED FOR THE BANKS BOTH ON U/S &amp; D/S</text>
<text x="352" y="80">500</text>
<text x="265" y="87">6200</text>
<text x="324" y="87">2700</text>
<text x="377" y="87">2500</text>
<text x="414" y="87">1770</text>
<text x="450" y="87">2640</text>
<text x="485" y="87">1770</text>
<text x="542" y="87">5000</text>
<text x="606" y="87">5500</text>
<text x="670" y="87">5000</text>
<text x="913" y="85">4. THE SPECIFICATIONS PROPOSED FOR THE VARIOUS COMPONENTS OF THE STRUCTURE ARE AS FOLLOWS</text>
<text x="912" y="95">5. THE SBC OF FOUNDATION STRATA ENSURED BEFORE EXECUTION</text>
<text x="234" y="101">U/S RETURN WALL IN CC M15</text>
<text x="343" y="107">+231.898</text>
<text x="382" y="105">+231.848</text>
<text x="439" y="108">TBL +231.848</text>
<text x="524" y="105">+231.848</text>
<text x="591" y="106">500</text>
<text x="595" y="102">+231.848</text>
<text x="912" y="106">6. 12MM THIC EXPANSIVE JOINT WITH 300MM EIDE PVC WATER STOPPER AND MASTIC PAD SHALL BE PROVIDED</text>
<text x="168" y="114">225THICK SIDE REVETMENT</text>
<text x="644" y="110">D/S RETURN WALL IN CC M15</text>
<text x="684" y="116">225THICK SIDE REVETMENT</text>
<text x="913" y="116">AT JUNCTIONS BETWEEN SIDE WALLS &amp; WINGS &amp; FILLED WITH SEILING COUMPOUND</text>
<text x="296" y="121">+231.848</text>
<text x="303" y="125">500</text>
<text x="373" y="122">LEFT BANK</text>
<text x="445" y="121">FSL +231.348</text>
<text x="529" y="122">RIGHT BANK</text>
<text x="637" y="124">500</text>
<text x="652" y="125">+231.143</text>
<text x="912" y="126">7.75MMDIA WEEPHOLES ARE PROVIDED IN WINGS,RETURNS WITH REVERCE FILLERE @1800C/CSTAGGEND BOTH</text>
<text x="445" y="137">CBL +230.668</text>
<text x="913" y="137">VERTICULLY &amp; HORIZONTLY</text>
<text x="270" y="140">MFL+231.402</text>
<text x="412" y="143">+230.593</text>
<text x="358" y="145">700</text>
<text x="583" y="146">700</text>
<text x="651" y="146">MFL +230.543</text>
<text x="912" y="147">8.PROVIDE 2ROWS AT 16 DIA DOWEL BANKS @1000C/C INSLAB UNDER HEAD WALLS</text>
<text x="487" y="154">+230.393</text>
<text x="664" y="155">SLOPE 1.5:1</text>
<text x="173" y="158">+229.355</text>
<text x="290" y="157">+229.355</text>
<text x="547" y="160">FLOW</text>
<text x="307" y="163">1400</text>
<text x="329" y="167">+229.093</text>
<text x="445" y="166">DBL +229.193</text>
<text x="601" y="167">+229.093</text>
<text x="629" y="163">900</text>
<text x="738" y="165">+229.193</text>
<text x="461" y="174">+228.993</text>
<text x="305" y="179">+228.593</text>
<text x="408" y="178">+228.693</text>
<text x="612" y="179">+228.593</text>
<text x="279" y="182">3100</text>
<text x="468" y="182">14680</text>
<text x="656" y="181">2500</text>
<text x="153" y="187">225THICK BED PITCHING OVER</text>
<text x="303" y="188">+228.000</text>
<text x="644" y="188">+228.000</text>
<text x="692" y="187">225THICK BED PITCHING OVER</text>
<text x="159" y="194">150 THICK GRAVEL BACKING</text>
<text x="325" y="193">700Th thick Appron Over 100mm</text>
<text x="595" y="194">500Th thick Appron Over 100mm</text>
<text x="692" y="193">150 THICK GRAVEL BACKING</text>
<text x="925" y="194">Sl.No</text>
<text x="961" y="194">DETAILS OF COMPONENTS</text>
<text x="1049" y="194">GRADE OF CONCRETE</text>
<text x="1118" y="194">MAX. SIZE OF C.A</text>
<text x="356" y="200">Thick waering coat</text>
<text x="626" y="201">Thick waering coat</text>
<text x="930" y="209">1</text>
<text x="950" y="209">SEALING COAT OVER BOX</text>
<text x="1068" y="209">CC M25</text>
<text x="1129" y="209">20 MM</text>
<text x="950" y="215">IN CANAL PORTION &amp; OVER BOTTOM</text>
<text x="950" y="221">MEMBER OF BOX</text>
<text x="930" y="229">2</text>
<text x="950" y="229">BOX UNDER CANAL TROUGH,</text>
<text x="1068" y="229">RCC M20</text>
<text x="1129" y="229">20 MM</text>
<text x="950" y="237">OF APRON</text>
<text x="1068" y="245">CC M20</text>
<text x="1129" y="245">20 MM</text>
<text x="930" y="247">4</text>
<text x="950" y="247">WEARING COAT OVER APRON FLOOR</text>
<text x="930" y="256">5</text>
<text x="950" y="256">HEAD WALL, WING &amp; RETURNS,DROP,APPRON</text>
<text x="1068" y="261">CC M15</text>
<text x="1129" y="261">40 MM</text>
<text x="930" y="266">6</text>
<text x="950" y="266">CANAL LINING</text>
<text x="1068" y="271">CC M15</text>
<text x="1129" y="271">40 MM</text>
<text x="930" y="276">7</text>
<text x="950" y="276">FOUNDATION CONCRETE OF WINGS,</text>
<text x="1068" y="281">CC M15</text>
<text x="1129" y="281">40 MM</text>
<text x="950" y="282">RETURNS, CUTOFF WALL OF RETURN</text>
<text x="930" y="292">8</text>
<text x="950" y="292">LEVELLING COURSE BELOW BOX</text>
<text x="1068" y="290">CC M15</text>
<text x="1129" y="290">40 MM</text>
<text x="384" y="314">2500</text>
<text x="414" y="314">1770</text>
<text x="450" y="314">2640</text>
<text x="485" y="314">1770</text>
<text x="532" y="314">5000</text>
<text x="187" y="319">AGL +229.355</text>
<text x="228" y="334" transform="rotate(180 228 334)">SIDE SLOPE 1.5:1</text>
<text x="682" y="338">AGL +229.355</text>
<text x="265" y="348">250</text>
<text x="916" y="346">1.</text>
<text x="936" y="346">IS : 456 - 2000</text>
<text x="132" y="352">TBL +231.848</text>
<text x="364" y="351" transform="rotate(90 364 351)">SIDE SLOPE 2:1</text>
<text x="495" y="350" transform="rotate(90 495 350)">SIDE SLOPE 1:1</text>
<text x="442" y="360">CANAL FLOW</text>
<text x="729" y="358" transform="rotate(180 729 358)">SIDE SLOPE 1.5:1</text>
<text x="916" y="355">2.</text>
<text x="936" y="355">IS : 383</text>
<text x="244" y="361" transform="rotate(-90 244 361)">1000</text>
<text x="916" y="363">3.</text>
<text x="936" y="363">IS : 7784 (PART l &amp; ll )</text>
<text x="916" y="371">4.</text>
<text x="936" y="371">IS : 3370 ( PART I , II )</text>
<text x="248" y="375">500</text>
<text x="376" y="377">TBL +231.848</text>
<text x="440" y="377">CBL +230.668</text>
<text x="524" y="377">TBL +231.848</text>
<text x="257" y="382">900</text>
<text x="916" y="379">5.</text>
<text x="936" y="379">IS : 1783 - 1985</text>
<text x="244" y="388">250</text>
<text x="661" y="388" transform="rotate(-90 661 388)">1000</text>
<text x="415" y="394" transform="rotate(-90 415 394)">SIDE SLOPE 1.5 :1</text>
<text x="634" y="399">250</text>
<text x="647" y="397">500</text>
<text x="391" y="404">75 TH LINING IN CC M15 FOR CANAL BED AND SIDE SLOPES</text>
<text x="579" y="405" transform="rotate(-90 579 405)">SIDE SLOPE 1.5:1</text>
<text x="189" y="411">SIDE SLOPE 1.5:1</text>
<text x="405" y="412">BEYOND STRUCTURE FOR A LENGTH OF 10 M</text>
<text x="293" y="426" transform="rotate(-63 293 426)">900</text>
<text x="679" y="423">SLOPE 1.5:1</text>
<text x="285" y="432" transform="rotate(-64 285 432)">500</text>
<text x="297" y="441">1</text>
<text x="311" y="441" transform="rotate(31 311 441)">+231.848</text>
<text x="619" y="444" transform="rotate(72 619 444)">900</text>
<text x="305" y="446">2</text>
<text x="639" y="444" transform="rotate(72 639 444)">500</text>
<text x="361" y="455">900</text>
<text x="598" y="458" transform="rotate(-90 598 458)">900</text>
<text x="628" y="460">3</text>
<text x="633" y="456">1</text>
<text x="486" y="466" transform="rotate(-90 486 466)">200</text>
<text x="364" y="472">500</text>
<text x="582" y="472">500</text>
<text x="593" y="471" transform="rotate(-3 593 471)">200</text>
<text x="614" y="471">1200</text>
<text x="160" y="477">U/S</text>
<text x="187" y="479">+229.355</text>
<text x="260" y="476">+229.193</text>
<text x="352" y="476">200</text>
<text x="709" y="477">+229.193</text>
<text x="758" y="478">D/S</text>
<text x="225" y="481">3100</text>
<text x="472" y="483" transform="rotate(-90 472 483)">1400</text>
<text x="651" y="485" transform="rotate(-90 651 485)">4100</text>
<text x="668" y="485">2500</text>
<text x="287" y="488">2700</text>
<text x="478" y="497" transform="rotate(-90 478 497)">200</text>
<text x="642" y="504">3</text>
<text x="305" y="509">2</text>
<text x="647" y="508">1</text>
<text x="298" y="514">1</text>
<text x="806" y="602">+229.200</text>
<text x="767" y="626">All Soils</text>
<text x="753" y="632" transform="rotate(-90 753 632)">0.400</text>
<text x="770" y="670">Soft Rock</text>
<text x="916" y="679">1. DRAWING NO. GLIS/SKC/UT-27.900/002/2010 - SECTIONS &amp; R.C.C. DETAILS OF BOX</text>
</g>
<g font-size="5.7">
<text x="991" y="760">KBL - MCCL (JV)</text>
<text x="990" y="768">HYDERABAD</text>
<text x="912" y="799">GLIS/SKC/UT/</text>
<text x="1020" y="799">AS INDICATED</text>
<text x="912" y="806">27.900/001/2010</text>
</g>
<g font-size="5.1">
<text x="521" y="202">SCALE 1:100</text>
<text x="561" y="591">SCALE 1:100</text>
</g>
<g font-size="2.9">
<text x="414" y="155">75TH WEARING COAT</text>
<text x="571" y="154">75TH WEARING COAT</text>
</g>
</svg>
